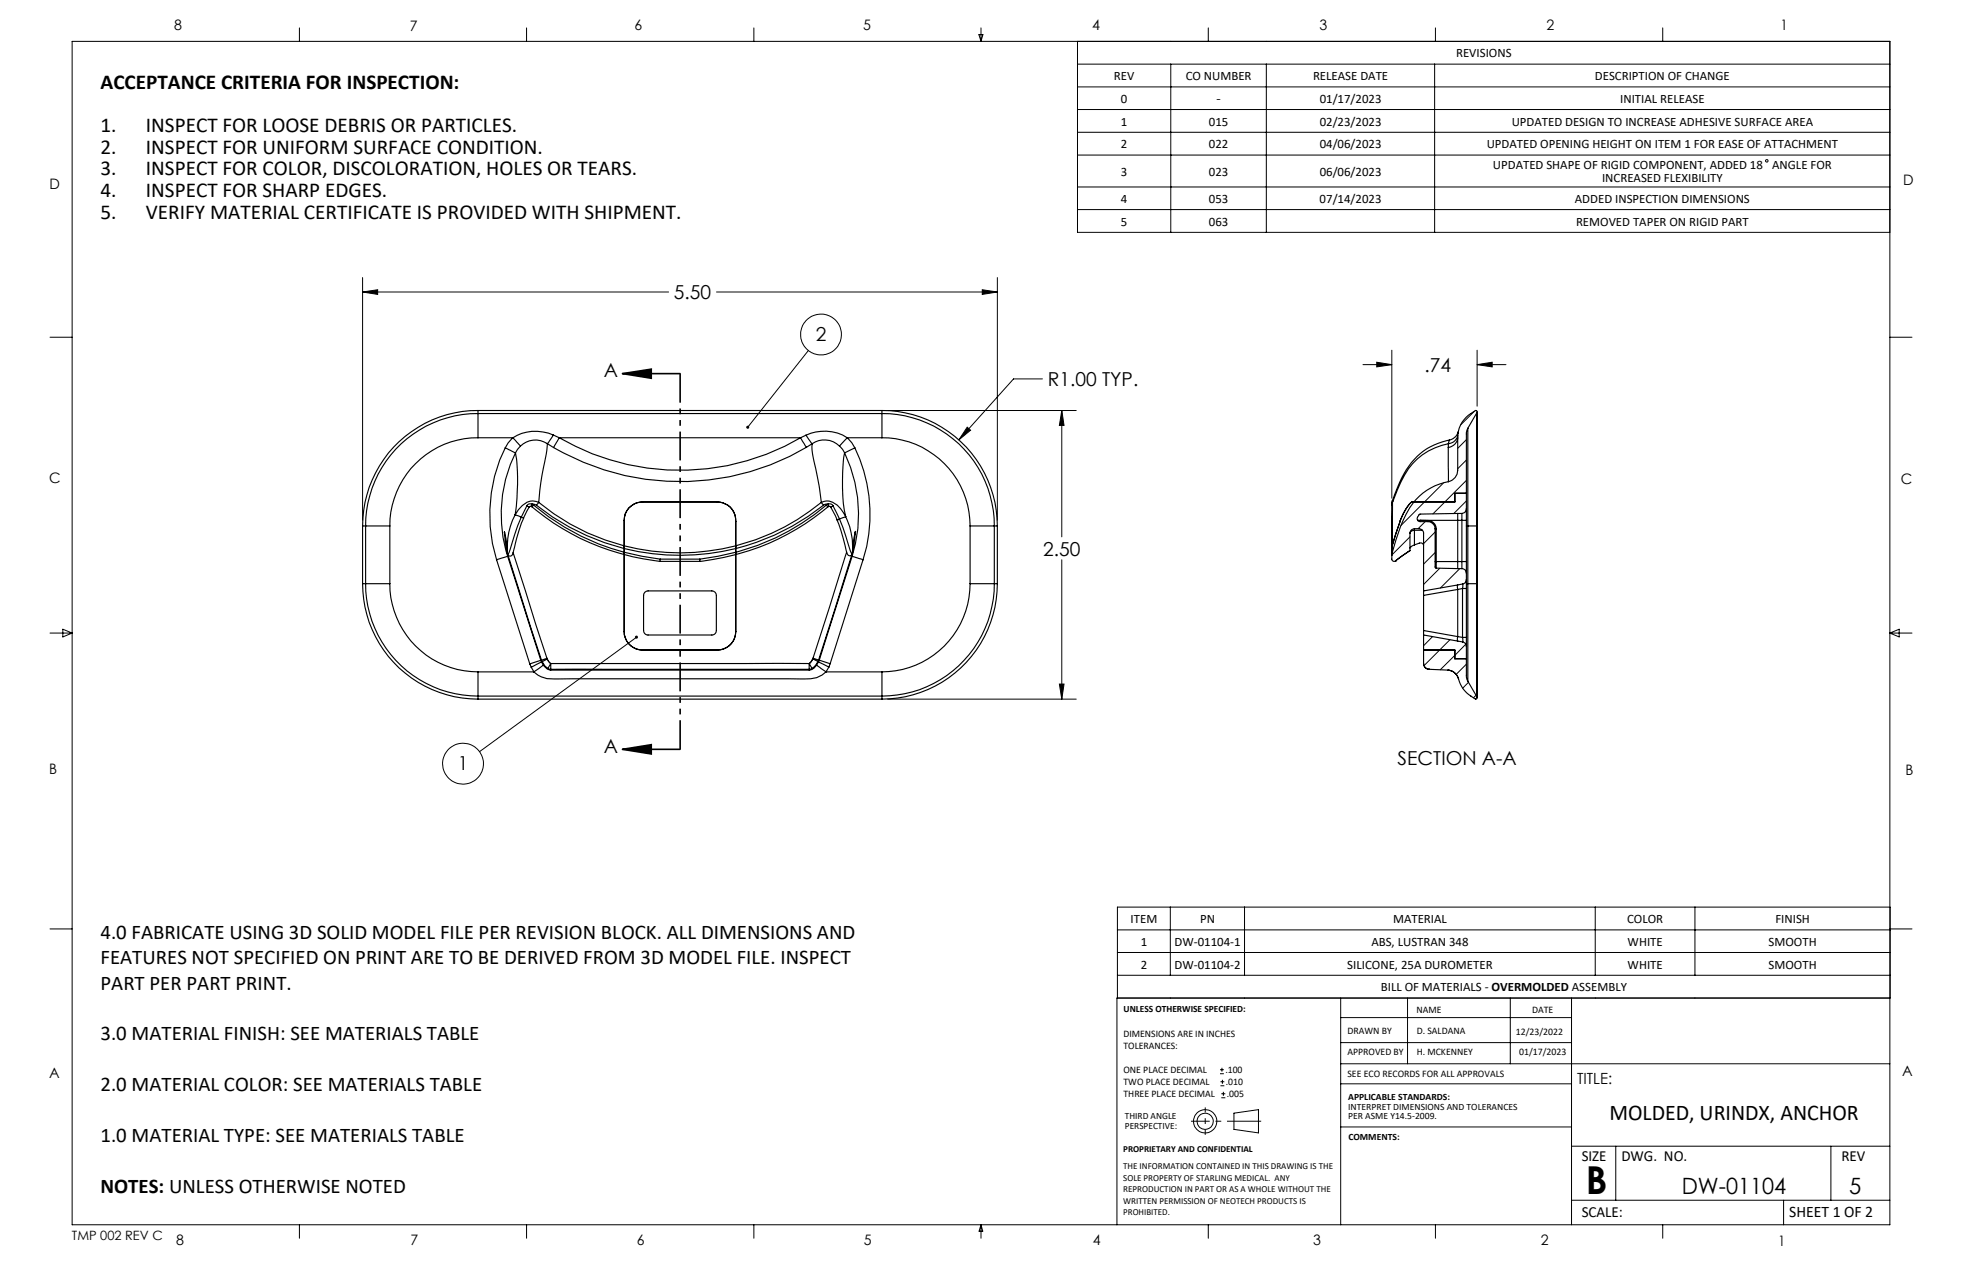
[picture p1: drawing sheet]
<svg xmlns="http://www.w3.org/2000/svg" width="432mm" height="279mm" viewBox="0 0 432 279" stroke-linecap="round" stroke-linejoin="round" font-family="sans-serif">
<g fill="none" stroke="#000" stroke-width=".25">
<path d="M105.2 96.3a19.4 19.4 0 0 0-19.4 19.4M105.2 91a24.7 24.7 0 0 0-24.7 24.7M105.2 91v5.3M105.2 90.3a25.4 25.4 0 0 0-25.4 25.4M105.2 96.3h7.7M105.2 90.3v.7M105.2 91h88.9M105.2 90.3h88.9M111.2 98.5a33.4 33.4 0 0 0-1.9 24.7M111.2 98.5l2.3 1.1M112.9 96.3l-1.1 1.1-.6 1.1M112.9 96.3l1.6 1.8"/>
<path d="M113.5 99.6a30.6 30.6 0 0 0-1.8 22.8M113.5 99.6a44.5 44.5 0 0 1-.1 13.6M114.5 98.1l-1 1.5M120.5 97.6l-.3 2.4-1.2 6.2-.4 4.3M120.5 97.6a4.7 4.7 0 0 0-6 .5M120.5 97.6l1.3 .9M121.8 95.7a9.3 9.3 0 0 0-8.9 .6M121.8 95.7l-1.3 1.9M121.8 95.7l1.3 .6M123.1 96.3a52.8 52.8 0 0 0 53.1 0M123.1 96.3l-1.3 2.2M123.1 96.3h53.1"/>
<path d="M176.2 96.3l1.2 2.1M177.4 95.7a9.5 9.5 0 0 1 9 .6M177.4 95.7l1.4 1.9M177.4 95.7l-1.2 .6M177.4 98.4a55.2 55.2 0 0 1-55.6 .1M178.8 97.6a12.6 12.6 0 0 0 .7 5.5l.8 4 .5 3.4M178.8 97.6a4.8 4.8 0 0 1 5.9 .5M178.8 97.6l-1.4 .8M184.7 98.1l.8 .8 .4 .7M185.9 99.6a41.9 41.9 0 0 0 .2 14.1M185.9 99.6a31.1 31.1 0 0 1 1.6 22.8M186.4 96.3l1.1 1.1 .6 1.1"/>
<path d="M186.4 96.3l-1.7 1.8M186.4 96.3h7.7M188.1 98.5a33.5 33.5 0 0 1 1.8 24.7M188.1 98.5l-2.2 1.1M194.1 96.3a19.4 19.4 0 0 1 19.4 19.4M194.1 91v5.3M194.1 91a24.7 24.7 0 0 1 24.7 24.7M194.1 90.3a25.4 25.4 0 0 1 25.4 25.4M194.1 90.3v.7M318.7 98.5l.1 7.5M318.8 97.6a14.1 14.1 0 0 0-10.5 8.6l-1.8 4.3M318.8 97.6l-.1 .9"/>
<path d="M319 96.8l-.2 .8M320.8 96.3v7.2a2.59 2.59 0 0 1-2 2.5M320.8 96.3a2.39 2.39 0 0 1-2.1 2.2M320.8 95.7a2.21 2.21 0 0 1-2 1.9M320.9 95.4v-.3v.1a2.64 2.64 0 0 1-2.5 1.7 14.6 14.6 0 0 0-10.4 9.3l-1.6 4M323 94.2l-.3 1v16.7M323 94.2v21.5M325 90.8a.31 .31 0 0 0 0-.4 .31 .31 0 0 0-.3-.1 6.5 6.5 0 0 0-3.9 6M325 90.8v24.9M325 90.8l-2 3.4M325.1 90.6v25.1M79.8 115.7h.7"/>
<path d="M79.8 115.7v12.7M80.5 115.7h5.3M80.5 115.7v12.7M85.8 115.7v12.7M111 117.1l.4 2 .3 2.3M111 117.1l.2 2 .4 2.3M111 117.1l.1 .2M113.4 113.2a15.4 15.4 0 0 0-1.7 8.2M113.4 113.2l1.3 .6M114.7 113.8l-.8 1.9-2.1 6.2-.1-.5M115.3 114l-1.1 2.7-1.2 4.6a.79 .79 0 0 1-1 1l-.3-.8M116 111.3l-1.3 2.5"/>
<path d="M116 111.3l.5 .3M116.5 111.6l-1.3 2.4-.5-.2M116.9 111.4l-.4 .2M116.9 111.4l.2 .1M117.1 110.9l.3 .2M117.1 110.9l1 .3M117.1 110.9h-.7l-.4 .4M117.1 110.9l-.2 .5M117.4 111.1l-.3 .4a51.7 51.7 0 0 0 20.3 10.5M117.4 111.1a51.1 51.1 0 0 0 20 10.4M118.1 111.2a50.8 50.8 0 0 0 63.1 0M118.6 110.5a48.2 48.2 0 0 0 18.8 9.6"/>
<path d="M118.6 110.5l-.5 .7M118.6 110.5a3 3 0 0 0-3.6 .7l-.9 .9-.7 1.1M180.8 110.5a48.4 48.4 0 0 1-18.9 9.6M180.8 110.5l.4 .7M180.8 110.5a3.3 3.3 0 0 1 4.2 1.4l1.1 1.8M181.9 111.1a50.7 50.7 0 0 1-20 10.4M181.9 111.1l.3 .4M182.2 110.9h-.6l-.4 .3M182.2 110.9l-.3 .2M182.2 110.9h.7l.4 .4M182.2 110.9l.2 .5M182.4 111.4a52.8 52.8 0 0 1-20.5 10.6"/>
<path d="M182.4 111.4l.4 .2M182.8 111.6l1.5 2.8M183.3 111.3l1.4 2.9M183.3 111.3l-.5 .3M184.2 114.4l.9 2.4 1.2 4.6a.68 .68 0 0 0 .4 .8 .68 .68 0 0 0 .8-.2l.4-1.6 .4-3.5M184.3 114.4h.1M184.7 114.2l2.8 7.6 .1-.1 .2-2.6 .4-2M184.7 114.2l-.4 .2M186.1 113.7l-1.4 .5M186.1 113.7a15.7 15.7 0 0 1 1.5 7.7M188.2 117.1v.1M188.3 116.9l-.1 .2"/>
<path d="M213.5 115.7h5.3M213.5 115.7v12.7M218.8 115.7h.7M218.8 115.7v12.7M219.5 115.7v12.7M306.3 113.8v2M306.3 111.2v9.5M306.4 110.2l-.1 1M306.4 110.2h.1M306.4 110.2l.1 .3M306.5 110.5l-.1 9.6M306.5 110.5l-.2 .7"/>
<path d="M310.3 117.3v3.8M311.2 110.4h-.5a9.4 9.4 0 0 0-2.6 4.4l-1.7 5.3M311.2 110.4a29.9 29.9 0 0 0-4.8 11.2M311.3 116.3h1a1.02 1.02 0 0 1 1 1v12.7M311.3 116.3a1.02 1.02 0 0 0-1 1M311.3 116.7a.9 .9 0 0 0-1 .6M311.3 116.7v3.2M311.3 119.9l-1 .7M311.3 116.3v.4M311.3 119.9l1.5-.4 .5 .4M311.3 116.7h1.8M312 114.5h.1"/>
<path d="M312.1 114.5v.1M312.1 114.5h9.6M314.3 114.8a1.63 1.63 0 0 1 1.5 1.5M314.3 114.5h-1.7v.3M314.3 114.5v.3M314.3 114.5a1.87 1.87 0 0 1 1.8 1.8M315.8 116.3v8.5l.3 .2M315.8 116.3h.3M316.1 116.3v7.2M318.8 106a12.8 12.8 0 0 0-7.6 4.4M320.8 113l-8.3 .1-.5 .7-.1 .4 .4 .5 2 .1M320.8 113v12.1"/>
<path d="M320.8 113h.9M321.7 113v1.5M321.7 114.5h1M321.7 114.5v9M322.7 115.7h.3M322.7 111.9a1.02 1.02 0 0 1-1 1.1M322.7 111.9v2.6M322.7 114.5v9M322.7 108.5h-2.5v1.9h-9M323 115.7h2.1M323 115.7v12.7M325 115.7v12.7"/>
<path d="M79.8 128.4a25.4 25.4 0 0 0 25.4 25.4M79.8 128.4h.7M80.5 128.4a24.7 24.7 0 0 0 24.7 24.7M80.5 128.4h5.3M85.8 128.4a19.4 19.4 0 0 0 19.4 19.4M109.3 123.2l7.3 22.8M111.7 121.3v.1M111.7 122.4l7.3 22.9M111.7 122.4l-2.4 .8M111.8 122.1l.1 .2M111.9 122.3l-.2 .1M111.9 122.3l7.3 22.9"/>
<path d="M112.9 121.6l7.5 23.2M137.4 122l4.2 .9 3.6 .6M137.4 120.1v-2.7a13 13 0 0 1 .2-4.4 4.2 4.2 0 0 1 3.8-2.6h16.5a4 4 0 0 1 4 4.3v5.4M137.4 120.1a49.3 49.3 0 0 0 24.5 0M137.4 121.5l3.9 .9 4 .6M137.4 122v17a4.1 4.1 0 0 0 4 4h16.5a4.1 4.1 0 0 0 4-4v-17M137.4 121.5v.5M137.4 120.1v1.4M141.9 130.3l.7-.3h14.1a.96 .96 0 0 1 1 1v7.7a.96 .96 0 0 1-1 1h-14.1a.96 .96 0 0 1-1-1v-7.7zM145.2 123.5h8.8M145.3 123l-.1 .5M145.3 123h8.7"/>
<path d="M154 123v.5M161.9 122l-2.7 .7-5.2 .8M161.9 121.5l-3.9 .9-4 .6M161.9 121.5v.5M161.9 120.1v1.4M186.3 121.5l-7.4 23.3M187.4 122.3l.1 .1M187.4 122.3l-7.2 22.9M187.5 122l-.1 .3M187.5 122.4l-7.2 22.8M187.5 122.4l2.4 .8M189.9 123.2l-7.2 22.8"/>
<path d="M213.5 128.4a19.4 19.4 0 0 1-19.4 19.4M213.5 128.4h5.3M218.8 128.4a24.8 24.8 0 0 1-24.7 24.7M218.8 128.4h.7M219.5 128.4a25.4 25.4 0 0 1-25.4 25.4M306.3 122.2v.8a.52 .52 0 0 0 .8 .4M306.3 120.7v1.5M306.4 120.1v1.5M306.4 120.1l-.1 .6M306.4 121.6l-.1 .6M307.1 123.4h.1M310.3 121.1l-3.2 2.3"/>
<path d="M313.3 130v1M313.3 138.7v1M313.3 131v7.7M313.3 139.7v6.3M313.3 139.7l7.5 1.3M313.3 138.7l7.5 1.4M315.8 123.5h.3M316.1 123.5v1.5M316.1 123.5h5.6M316.1 125l4.7 .1M320.8 128.7v1M320.8 129.7v10.4"/>
<path d="M320.8 125.1h.9M320.8 128.7l-7.5 1.3M320.8 129.7l-7.5 1.3M321.7 125.1a.96 .96 0 0 1 1 1M321.7 123.5v1.6M321.7 123.5h1M321.9 128.5v1M321.9 129.5h.8M321.9 128.5l-1.1 .2M321.9 129.5l-1.1 .2M321.9 129.5v10.7M322.7 128.4h.3"/>
<path d="M322.7 127.5a.97 .97 0 0 1-.8 1M322.7 123.5v2.6M322.7 127.5v2M322.7 126.1v1.4M322.7 129.5v10.7M323 128.4v21.5M323 128.4h2.1M325 128.4v24.9M325.1 128.4v25.1M105.2 147.8v5.3M105.2 147.8h12.3M105.2 153.1v.7"/>
<path d="M105.2 153.1h88.9M105.2 153.8h88.9M116.6 146l.3 .8M116.9 146.8l.6 1M117.5 147.8a5.3 5.3 0 0 0 4.3 1.6l51.7-.1a25.9 25.9 0 0 0 6.2-.2l1.2-.6 .9-.7M119 145.3l-2.4 .7M119 145.3l.2 .3M119.2 145.2l-.2 .1M119.2 145.6l.4 .7M119.2 145.6l-2.3 1.2M119.2 145.2l.1 .4M119.3 145.6l.6 .9 .7 .6"/>
<path d="M119.3 145.6h-.1M119.6 146.3a2.13 2.13 0 0 0 1.6 1.1h56.9a1.97 1.97 0 0 0 1.6-1.1M119.6 146.3l-2.1 1.5M120.4 144.8l-1.2 .4M120.4 144.8v.2M120.4 145l.8 1M120.4 145l-1.1 .6M120.6 147.1l.6 .1M121.2 146h56.9M121.2 147.2h56.9M121.2 146v1.2M121.2 146l-.6 1.1"/>
<path d="M178.1 146v1.2M178.1 146l.6 1.1M178.7 147.1l-.6 .1M178.9 145l-.8 1M178.9 145l1.1 .5M178.9 144.8l1.3 .4M178.9 144.8v.2M179.7 146.3l2.1 1.5M180 145.5l-.8 1.1-.5 .5M180 145.5l.1 .1M180.1 145.6l2.3 1.2M180.1 145.6l-.4 .7"/>
<path d="M180.2 145.2h.1M180.2 145.2l-.2 .3M180.3 145.2l2.4 .8M180.3 145.2l-.2 .4M181.8 147.8h12.3M182.4 146.8l-.6 1M182.7 146l-.3 .8M194.1 147.8v5.3M194.1 153.1v.7M313.3 146a1.26 1.26 0 0 0 1.3 1.2M313.3 143h6.9v1.9h2.5M314.6 147.2h.1"/>
<path d="M314.6 147.2l4.1 .2M318.7 147.4a2.61 2.61 0 0 1 2.3 2M318.7 147.4a2.78 2.78 0 0 1 2.5 2.5 6.4 6.4 0 0 0 3.7 3.9l.1-.5M318.7 147.4h.1M320.8 140.1v.9M320.8 141l1.1 .2M320.8 140.1l1.1 .1M321.9 141.2a1.05 1.05 0 0 1 .8 1M321.9 140.2v1M321.9 140.2h.8M322.7 142.2v6.7l.3 1M322.7 140.2v2"/>
<path d="M323 149.9l2 3.4"/>
</g>
<g fill="none" stroke="#000" stroke-width=".22">
<path d="M15.9 9.1h400v260.4h-400zM65.9 6.1v3M115.9 6.1v3M165.9 6.1v3M215.4 7.6h.9l-.4 1.5zM215.9 6.1v3M237.1 9.1v42h178.8M237.1 14.1h178.8M237.1 19.1h178.8M257.7 14.1v37M265.9 6.1v3M278.7 14.1v37"/>
<path d="M315.7 14.1v37M315.9 6.1v3M365.9 6.1v3M237.1 24.1h178.8M237.1 29.1h178.8M237.1 34.1h178.8M237.1 41.1h178.8M237.1 46.1h178.8M11 74.2h4.9M79.8 64.2l3.3-.5v1.1zM79.8 61.1v53.3M79.8 64.2h67.3"/>
<path d="M157.7 64.2h61.8M177.9 77.1l-13.3 16.9M216.2 63.7l3.3 .5-3.3 .6zM219.5 61.1v53.3M303 79.7l3.3 .5-3.3 .5zM306.3 77v32.6M325.1 77v12.4M415.9 74.2h4.9M195.4 90.3h41.5M212.9 94l.7 .7-2.6 2.1zM229.4 83.4h-6.3l-12.1 13.4M233.7 90.3l.5 3.3h-1z"/>
<path d="M233.7 90.3v27.8M300 80.2h6.3M322.7 96.7l-1.9 1.9M324.5 90.5l-3 3M325.1 80.2l3.3-.5v1zM325.1 80.2h6.3M310.3 118.1l-4 4M313.7 114.8l-1.6 1.5M315.8 117.1l-2.5 2.5M317.7 106.3l-9.4 9.3M322.7 101.2l-1.9 1.9M322.7 105.7l-7.4 7.4"/>
<path d="M322.7 110.2l-2.8 2.8M11 139.3h4.9M13.8 138.4l2.1 .9-2.1 .8zM233.7 123.2v30.6M315.8 121.6l-2.5 2.5M316.9 125l-3.6 3.6M321.3 125.1l-4.3 4.3M415.9 139.3h4.9M415.9 139.3l2.1-.9v1.7zM140.1 140.2l-34.6 25.2M195.4 153.8h41.5M233.2 150.5h1l-.5 3.3z"/>
<path d="M315.3 140.1l-2 2M319.1 140.7l-5.7 5.7M322.6 141.7l-5.6 5.7M322.7 146.1l-2.2 2.2M323.2 150.1l-1.3 1.3M324.8 153l-.5 .5M257.6 199.6v15M273.9 199.6v15M351.1 199.6v15M373 199.6v15M11 204.4h4.9M245.9 219.6v-20h170.1v20h-170.2v49.9"/>
<path d="M245.9 204.6h170.1M245.9 209.6h170.1M245.9 214.6h170.1M295.1 219.6v49.9M309.8 219.6v14.4M332.4 219.6v14.4M345.9 219.6v49.9M415.9 204.4h4.9M268.5 236.2h.8M268.5 235.3h.8M268.6 238.9h.9M268.6 238h.9"/>
<path d="M268.9 234.9v.9M269 237.6v.8M295.1 238.4h50.8M295.1 234h120.8M295.1 229.4h50.8M295.1 223.9h50.8M268.8 241.5h.9M268.8 240.6h.9M269.2 240.2v.9M271.6 244.9l5.4-.8v5.1l-5.4-.7zM295.1 247.9h50.8M345.9 252.2h70"/>
<path d="M355.6 252.2v11.9M402.9 252.2v11.9M65.9 269.5v2.9M115.9 269.5v2.9M165.9 269.5v2.9M215.9 269.5v2.9M215.9 269.5l.4 1.4h-.8zM265.9 269.5v2.9M315.9 269.5v2.9M345.9 264.1h70M365.9 269.5v2.9M392.5 264.1v5.4"/>
<circle cx="388.9" cy="35.4" r=".26"/>
<circle cx="180.7" cy="73.6" r="4.5"/>
<circle cx="101.9" cy="168" r="4.5"/>
<circle cx="265.2" cy="246.7" r="2.57"/>
<circle cx="265.2" cy="246.7" r="1.78"/>
</g>
<path d="M137 82.2l6.3-1v2zM137 82.2h12.7M137 164.9l6.3-1.1v2.1zM137 164.9h12.7" fill="none" stroke="#000" stroke-width=".35"/>
<path d="M149.7 82.2v82.6" fill="none" stroke="#000" stroke-width=".35" stroke-dasharray="6.3 1.3 1.3 1.3 1.3 1.3" stroke-linecap="butt"/>
<path d="M277.6 246.7h-15.5" fill="none" stroke="#000" stroke-width=".22" stroke-dasharray="15.2 1.3 1.3 1.3" stroke-dashoffset="7.7" stroke-linecap="butt"/>
<path d="M265.3 243.6v6.1" fill="none" stroke="#000" stroke-width=".22" stroke-dasharray="15.2 1.3 1.3 1.3" stroke-dashoffset="14.1" stroke-linecap="butt"/>
<g fill="#000">
<path d="M137 82.2l6.3-1v2zM137 164.9l6.3-1.1v2.1z"/>
<path d="M212.9 94l-1.9 2.8 2.6-2.1zM233.2 150.5h1l-.5 3.3zM233.7 90.3l.5 3.3h-1zM79.8 64.2l3.3-.5v1.1zM216.2 63.7l3.3 .5-3.3 .6zM164.4 93.7l-.2 .2 .2 .4 .2-.3-.2 .3a.33 .33 0 0 0 .4-.1 .33 .33 0 0 0 0-.4 .33 .33 0 0 0-.4-.1zM139.8 139.9a.33 .33 0 0 0 0 .5 .33 .33 0 0 0 .5 0 .33 .33 0 0 0 0-.4l-.2 .2 .2-.3zM303 79.7l3.3 .5-3.3 .5zM325.1 80.2l3.3-.5v1z"/>
</g>
<text font-size="8.5" x="349" y="262.6">B</text>
<g font-size="4.9">
<text x="354.2" y="246.3">MOLDED, URINDX, ANCHOR</text>
<text x="370.1" y="262.7">DW-01104</text>
<text x="407" y="262.7">5</text>
</g>
<g font-size="4.7">
<text x="22.1" y="19.6">ACCEPTANCE CRITERIA FOR INSPECTION:</text>
<text x="22.1" y="29.1">1.</text>
<text x="32.1" y="29.1">INSPECT FOR LOOSE DEBRIS OR PARTICLES.</text>
<text x="22.1" y="33.8">2.</text>
<text x="32.1" y="33.8">INSPECT FOR UNIFORM SURFACE CONDITION.</text>
<text x="22.1" y="38.6">3.</text>
<text x="32.1" y="38.6">INSPECT FOR COLOR, DISCOLORATION, HOLES OR TEARS.</text>
<text x="22.1" y="43.3">4.</text>
<text x="32.1" y="43.3">INSPECT FOR SHARP EDGES.</text>
<text x="22.1" y="48.1">5.</text>
<text x="32.1" y="48.1">VERIFY MATERIAL CERTIFICATE IS PROVIDED WITH SHIPMENT.</text>
</g>
<g font-size="4.6">
<text x="22.1" y="206.6">4.0 FABRICATE USING 3D SOLID MODEL FILE PER REVISION BLOCK. ALL DIMENSIONS AND</text>
<text x="22.1" y="212.1">FEATURES NOT SPECIFIED ON PRINT ARE TO BE DERIVED FROM 3D MODEL FILE. INSPECT</text>
<text x="22.1" y="217.7">PART PER PART PRINT.</text>
<text x="22.1" y="228.9">3.0 MATERIAL FINISH: SEE MATERIALS TABLE</text>
<text x="22.1" y="240.1">2.0 MATERIAL COLOR: SEE MATERIALS TABLE</text>
<text x="22.1" y="251.2">1.0 MATERIAL TYPE: SEE MATERIALS TABLE</text>
<text x="22.1" y="262.4">NOTES: UNLESS OTHERWISE NOTED</text>
</g>
<g font-size="4.2">
<text x="148.3" y="65.8">5.50</text>
<text x="179.5" y="75.1">2</text>
<text x="132.9" y="82.9">A</text>
<text x="313.5" y="81.8">.74</text>
<text x="230.6" y="84.9">R1.00 TYP.</text>
<text x="229.6" y="122.2">2.50</text>
<text x="132.9" y="165.6">A</text>
<text x="100.7" y="169.5">1</text>
<text x="307.6" y="168.4">SECTION A-A</text>
</g>
<text font-size="3.5" x="393.8" y="267.7">SHEET 1 OF 2</text>
<g font-size="3.4">
<text x="347.1" y="238.6">TITLE:</text>
<text x="348.1" y="255.4">SIZE</text>
<text x="356.8" y="255.4">DWG. NO.</text>
<text x="405.3" y="255.4">REV</text>
<text x="348.1" y="267.8">SCALE:</text>
</g>
<g font-size="3.2">
<text x="38.3" y="6.7">8</text>
<text x="90.2" y="6.7">7</text>
<text x="139.7" y="6.5">6</text>
<text x="190" y="6.5">5</text>
<text x="240.4" y="6.5">4</text>
<text x="290.4" y="6.7">3</text>
<text x="340.4" y="6.5">2</text>
<text x="391.9" y="6.7">1</text>
<text x="10.9" y="41.6">D</text>
<text x="418.9" y="40.7">D</text>
<text x="10.9" y="106.3">C</text>
<text x="418.4" y="106.4">C</text>
<text x="10.8" y="170.2">B</text>
<text x="419.4" y="170.6">B</text>
<text x="10.8" y="237.2">A</text>
<text x="418.6" y="236.8">A</text>
<text x="38.8" y="273.8">8</text>
<text x="90.4" y="273.8">7</text>
<text x="140.2" y="273.8">6</text>
<text x="190.1" y="273.9">5</text>
<text x="240.5" y="273.8">4</text>
<text x="289" y="273.9">3</text>
<text x="339.1" y="273.8">2</text>
<text x="391.4" y="274.1">1</text>
</g>
<g font-size="2.8">
<text x="245.2" y="17.6">REV</text>
<text x="260.9" y="17.6">CO NUMBER</text>
<text x="289" y="17.6">RELEASE DATE</text>
<text x="320.4" y="12.6">REVISIONS</text>
<text x="351" y="17.6">DESCRIPTION OF CHANGE</text>
<text x="246.7" y="22.6">0</text>
<text x="267.7" y="22.7">-</text>
<text x="290.4" y="22.6">01/17/2023</text>
<text x="356.6" y="22.6">INITIAL RELEASE</text>
<text x="246.7" y="27.6">1</text>
<text x="266.1" y="27.6">015</text>
<text x="290.4" y="27.6">02/23/2023</text>
<text x="332.7" y="27.6">UPDATED DESIGN TO INCREASE ADHESIVE SURFACE AREA</text>
<text x="246.7" y="32.6">2</text>
<text x="266.1" y="32.6">022</text>
<text x="290.4" y="32.6">04/06/2023</text>
<text x="327.2" y="32.6">UPDATED OPENING HEIGHT ON ITEM 1 FOR EASE OF ATTACHMENT</text>
<text x="246.7" y="38.6">3</text>
<text x="266.1" y="38.6">023</text>
<text x="290.4" y="38.6">06/06/2023</text>
<text x="328.6" y="37.2">UPDATED SHAPE OF RIGID COMPONENT, ADDED 18</text>
<text x="352.6" y="40">INCREASED FLEXIBILITY</text>
<text x="390" y="37.2">ANGLE FOR</text>
<text x="246.7" y="44.6">4</text>
<text x="266.1" y="44.6">053</text>
<text x="290.4" y="44.6">07/14/2023</text>
<text x="346.6" y="44.6">ADDED INSPECTION DIMENSIONS</text>
<text x="246.7" y="49.6">5</text>
<text x="266.1" y="49.6">063</text>
<text x="346.9" y="49.6">REMOVED TAPER ON RIGID PART</text>
<text x="248.8" y="203.1">ITEM</text>
<text x="264.1" y="203.1">PN</text>
<text x="306.6" y="203.1">MATERIAL</text>
<text x="358.1" y="203.1">COLOR</text>
<text x="390.7" y="203.1">FINISH</text>
<text x="251" y="208.1">1</text>
<text x="258.5" y="208.1">DW-01104-1</text>
<text x="301.8" y="208.1">ABS, LUSTRAN 348</text>
<text x="358.2" y="208.1">WHITE</text>
<text x="389.2" y="208.1">SMOOTH</text>
<text x="251" y="213.1">2</text>
<text x="258.5" y="213.1">DW-01104-2</text>
<text x="296.5" y="213.1">SILICONE, 25A DUROMETER</text>
<text x="358.2" y="213.1">WHITE</text>
<text x="389.2" y="213.1">SMOOTH</text>
<text x="303.9" y="218.1">BILL OF MATERIALS - OVERMOLDED ASSEMBLY</text>
<text x="15.8" y="272.9">TMP 002 REV C</text>
</g>
<g font-size="2.2">
<text x="296.6" y="227.5">DRAWN BY</text>
<text x="311.8" y="222.8">NAME</text>
<text x="311.8" y="227.5">D. SALDANA</text>
<text x="333.6" y="227.6">12/23/2022</text>
<text x="337.2" y="222.8">DATE</text>
<text x="247.3" y="228.2">DIMENSIONS ARE IN INCHES</text>
<text x="247.3" y="230.8">TOLERANCES:</text>
<text x="296.5" y="232.2">APPROVED BY</text>
<text x="311.8" y="232.2">H. MCKENNEY</text>
<text x="334.3" y="232.2">01/17/2023</text>
<text x="247.3" y="238.8">TWO PLACE DECIMAL</text>
<text x="247.3" y="236.1">ONE PLACE DECIMAL</text>
<text x="269.7" y="236.1">.100</text>
<text x="269.8" y="238.8">.010</text>
<text x="296.5" y="237">SEE ECO RECORDS FOR ALL APPROVALS</text>
<text x="247.3" y="241.4">THREE PLACE DECIMAL</text>
<text x="270" y="241.4">.005</text>
</g>
<g font-size="2.1">
<text x="247.3" y="222.6">UNLESS OTHERWISE SPECIFIED:</text>
<text x="296.7" y="242">APPLICABLE STANDARDS:</text>
<text x="296.7" y="244.2">INTERPRET DIMENSIONS AND TOLERANCES</text>
<text x="247.6" y="246.3">THIRD ANGLE</text>
<text x="247.6" y="248.4">PERSPECTIVE:</text>
<text x="296.7" y="246.3">PER ASME Y14.5-2009.</text>
<text x="296.7" y="250.9">COMMENTS:</text>
</g>
<g font-size="2">
<text x="247.2" y="253.4">PROPRIETARY AND CONFIDENTIAL</text>
<text x="247.2" y="257.3">THE INFORMATION CONTAINED IN THIS DRAWING IS THE</text>
<text x="247.2" y="259.8">SOLE PROPERTY OF STARLING MEDICAL. ANY</text>
<text x="247.2" y="262.3">REPRODUCTION IN PART OR AS A WHOLE WITHOUT THE</text>
<text x="247.2" y="264.9">WRITTEN PERMISSION OF NEOTECH PRODUCTS IS</text>
<text x="247.2" y="267.4">PROHIBITED.</text>
</g>
</svg>
